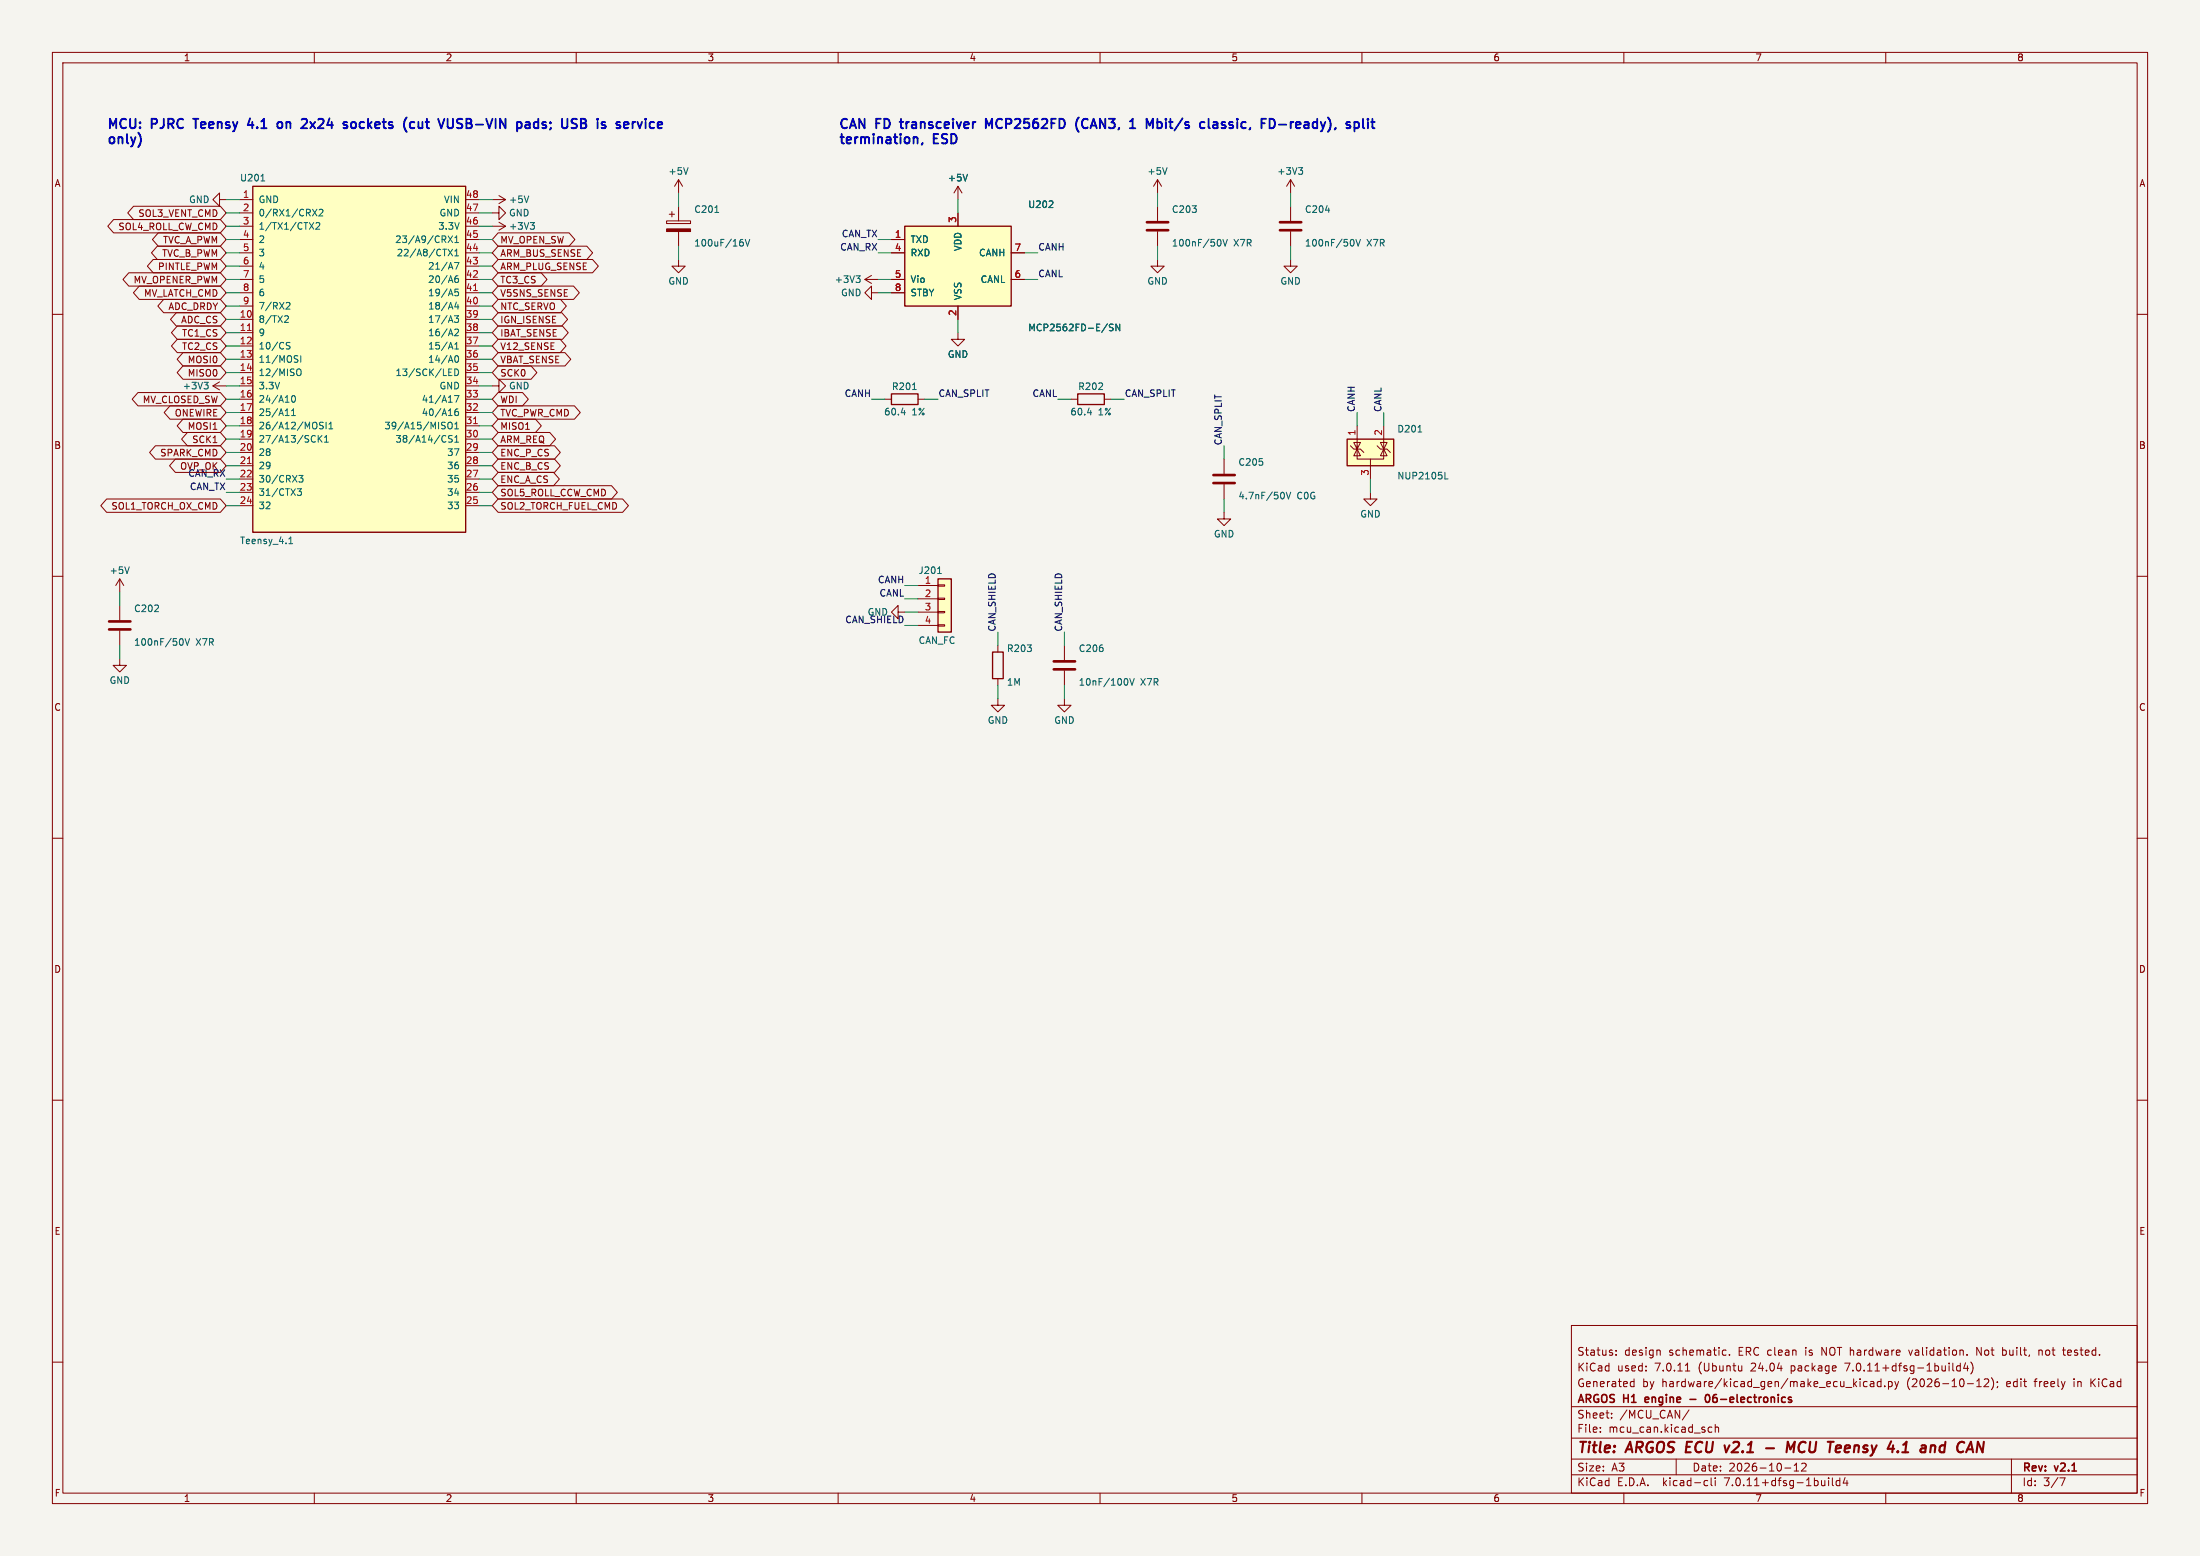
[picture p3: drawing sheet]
<svg xmlns="http://www.w3.org/2000/svg" width="420mm" height="297mm" viewBox="0 0 420 297" stroke-linecap="round" stroke-linejoin="round" font-family="sans-serif">
<path d="M0 0h420v297h-420z" fill="#f5f4ef" stroke="#f5f4ef" stroke-width=".19"/>
<g fill="none" stroke="#840000" stroke-width=".19">
<path d="M10 10h400v277h-400zM12 12h396v273h-396zM60 10v2M110 10v2M160 10v2M210 10v2M260 10v2M310 10v2M360 10v2M25.5 39.4h16.6l1.1 1.2-1.1 1.3h-16.6l-1.1-1.3zM41.9 38.1v-1.3l-1.3 1.3 1.3 1.3v-1.3h1.3M45.7 38.1h2.6"/>
<path d="M88.9 38.1h2.5M94 38.1h2.5M95.2 37.3l1.3 .8-1.3 .8M128.8 35.6l.7-1.3 .8 1.3M129.5 34.3v2.5M129.5 39.4v2.8M182.1 36.8l.8-1.2 .7 1.2M182.9 35.6v2.5M220.2 35.6l.8-1.3 .7 1.3M221 34.3v2.5M221 39.4v2.8M245.6 35.6l.8-1.3 .7 1.3"/>
<path d="M246.4 34.3v2.5M246.4 39.4v2.8M10 60h2M21.7 41.9h20.4l1.1 1.3-1.1 1.3h-20.4l-1.1-1.3zM24.6 52.1h17.5l1.1 1.2-1.1 1.3h-17.5l-1.1-1.3zM26.6 54.6h15.5l1.1 1.3-1.1 1.3h-15.5l-1.1-1.3zM29.2 49.5h12.9l1.1 1.3-1.1 1.3h-12.9l-1.1-1.3zM30 47h12.1l1.1 1.3-1.1 1.2h-12.1l-1.1-1.2zM30.2 44.4h11.9l1.1 1.3-1.1 1.3h-11.9l-1.1-1.3zM31.2 57.1h10.9l1.1 1.3-1.1 1.3h-10.9l-1.1-1.3zM33.7 59.7h8.4l1.1 1.3-1.1 1.2h-8.4l-1.2-1.2zM45.7 53.3h2.6"/>
<path d="M45.7 40.6h2.6M45.7 43.2h2.6M45.7 45.7h2.6M45.7 58.4h2.6M45.7 55.9h2.6M45.7 50.8h2.6M45.7 48.3h2.6M88.9 53.3h2.5M88.9 40.6h2.5M88.9 43.2h2.5M88.9 45.7h2.5M88.9 58.4h2.5"/>
<path d="M88.9 55.9h2.5M88.9 50.8h2.5M88.9 48.3h2.5M94 40.6h1.2v-1.2l1.3 1.2-1.3 1.3v-1.3M94 43.2h2.5M95.1 54.6h14.4l1.1 1.3-1.1 1.3h-14.4l-1.1-1.3zM95.1 52.1h8.2l1.1 1.2-1.1 1.3h-8.2l-1.1-1.3zM95.1 49.5h18l1.1 1.3-1.1 1.3h-18l-1.1-1.3zM95.1 47h16.9l1.1 1.3-1.1 1.2h-16.9l-1.1-1.2zM95.1 44.4h13.5l1.2 1.3-1.2 1.3h-13.5l-1.1-1.3zM95.1 57.1h11.9l1.1 1.3-1.1 1.3h-11.9l-1.1-1.3zM95.1 59.7h12.2l1.1 1.3-1.1 1.2h-12.2l-1.1-1.2z"/>
<path d="M95.2 42.4l1.3 .8-1.3 .7M127.3 42.2h4.5v.5h-4.5zM127.8 40.9h1M128.3 40.4v1M129.5 49.5v1.3h1.3l-1.3 1.3-1.2-1.3h1.2M129.5 44.2v2.8M165.1 53.3h2.5M166.4 55.9v-1.3l-1.3 1.3 1.3 1.3v-1.3h1.2M166.4 52.6l-1.3 .7 1.3 .8M170.2 53.3h2.5M170.2 45.7h2.5M170.2 55.9h2.5"/>
<path d="M170.2 48.3h2.5M182.9 40.6v2.6M182.9 58.4v2.6M193 53.3h2.6M193 48.3h2.6M221 49.5v1.3h1.2l-1.2 1.3-1.3-1.3h1.3M221 44.2v2.8M246.4 49.5v1.3h1.2l-1.2 1.3-1.3-1.3h1.3M246.4 44.2v2.8M408 60h2M26.3 74.9h15.8l1.1 1.3-1.1 1.3h-15.8l-1.1-1.3zM32.4 77.5h9.7l1.1 1.2-1.1 1.3h-9.7l-1.1-1.3z"/>
<path d="M33.8 64.8h8.3l1.1 1.2-1.1 1.3h-8.3l-1.1-1.3zM33.8 62.2h8.3l1.1 1.3-1.1 1.3h-8.3l-1.1-1.3zM34.9 67.3h7.2l1.1 1.3-1.1 1.3h-7.2l-1.1-1.3zM34.9 69.8h7.2l1.1 1.3-1.1 1.3h-7.2l-1.1-1.3zM40.6 73.7h2.6M41.9 72.9l-1.3 .8 1.3 .7M45.7 73.7h2.6M45.7 61h2.6M45.7 63.5h2.6M45.7 66h2.6M45.7 68.6h2.6M45.7 71.1h2.6"/>
<path d="M45.7 76.2h2.6M45.7 78.7h2.6M88.9 73.7h2.5M88.9 61h2.5M88.9 63.5h2.5M88.9 66h2.5M88.9 68.6h2.5M88.9 71.1h2.5M88.9 76.2h2.5M88.9 78.7h2.5M94 73.7h1.2v-1.3l1.3 1.3-1.3 1.2v-1.2M95.1 77.5h14.6l1.1 1.2-1.1 1.3h-14.6l-1.1-1.3z"/>
<path d="M95.1 74.9h4.7l1.1 1.3-1.1 1.3h-4.7l-1.1-1.3zM95.1 67.3h12.8l1.1 1.3-1.1 1.3h-12.8l-1.1-1.3zM95.1 69.8h6.3l1.1 1.3-1.1 1.3h-6.3l-1.1-1.3zM95.1 62.2h12.3l1.1 1.3-1.1 1.3h-12.3l-1.1-1.3zM95.1 64.8h11.8l1.2 1.2-1.2 1.3h-11.8l-1.1-1.3zM168.9 76.2h1.3M175.3 76.2h1.2M182.9 63.5v1.3h1.2l-1.2 1.2-1.3-1.2h1.3M204.5 76.2h1.2M210.8 76.2h1.3M20.4 95.2h21.7l1.1 1.3-1.1 1.3h-21.7l-1.2-1.3zM29.7 85.1h12.4l1.1 1.3-1.1 1.2h-12.4l-1.1-1.2z"/>
<path d="M33.5 87.6h8.6l1.1 1.3-1.1 1.3h-8.6l-1.1-1.3zM34.9 80h7.2l1.1 1.3-1.1 1.3h-7.2l-1.1-1.3zM35.8 82.5h6.3l1.1 1.3-1.1 1.3h-6.3l-1.1-1.3zM45.7 81.3h2.6M45.7 83.8h2.6M45.7 86.4h2.6M45.7 88.9h2.6M45.7 91.4h2.6M45.7 94h2.6M45.7 96.5h2.6M88.9 81.3h2.5M88.9 83.8h2.5"/>
<path d="M88.9 86.4h2.5M88.9 88.9h2.5M88.9 91.4h2.5M88.9 94h2.5M88.9 96.5h2.5M95.1 80h7.1l1.1 1.3-1.1 1.3h-7.1l-1.1-1.3zM95.1 82.5h9.9l1.1 1.3-1.1 1.3h-9.9l-1.1-1.3zM95.1 85.1h10.8l1.1 1.3-1.1 1.2h-10.8l-1.1-1.2zM95.1 87.6h10.8l1.1 1.3-1.1 1.3h-10.8l-1.1-1.3zM95.1 90.2h10.6l1.1 1.2-1.1 1.3h-10.6l-1.1-1.3zM95.1 92.7h21.6l1.2 1.3-1.2 1.3h-21.6l-1.1-1.3zM95.1 95.2h23.8l1.1 1.3-1.1 1.3h-23.8l-1.1-1.3z"/>
<path d="M233.7 97.8v1.3h1.2l-1.2 1.2-1.3-1.2h1.3M233.7 87.6v2.8M233.7 92.5v2.8M257.8 85.1l.6 .6h1.3l.6 .7M259.1 85.7v1.9h5.1v-1.9M259.1 85.7l.6 1.3h-1.3zM259.1 85.1v.6l.6-1.2h-1.3l.7 1.2M259.1 81.3v4.4M261.6 94v1.3h1.3l-1.3 1.2-1.3-1.2h1.3M261.6 87.6v3.8M262.9 85.1l.6 .6h1.3l.6 .7M263.5 84.5h1.3l-.6 1.2z"/>
<path d="M264.2 85.7l.6 1.3h-1.3zM264.2 81.3v4.4M10 110h2M22.1 111.8l.8-1.3 .7 1.3M22.9 110.5v2.5M22.9 115.6v2.8M171.4 116.8v-1.2l-1.2 1.2 1.2 1.3v-1.3h1.3M175.3 111.8h3.8M175.3 114.3h3.8M175.3 116.8h3.8M175.3 119.4h3.8M179.1 119.3h1.2v.2h-1.2z"/>
<path d="M179.1 116.7h1.2v.3h-1.2zM179.1 114.2h1.2v.2h-1.2zM179.1 111.6h1.2v.3h-1.2zM408 110h2M22.9 125.7v1.3h1.2l-1.2 1.3-1.3-1.3h1.3M22.9 120.4v2.8M190.5 133.4v1.2h1.3l-1.3 1.3-1.3-1.3h1.3M190.5 123.2v1.3M190.5 129.5v1.3M203.2 133.4v1.2h1.3l-1.3 1.3-1.3-1.3h1.3M203.2 123.2v2.8M203.2 128v2.8"/>
<path d="M10 160h2M408 160h2M10 210h2M408 210h2M10 260h2M300 253h108v32h-108zM308.5 258.5v.2M308.5 257.8v.1M316.7 257.7l.2 .2v.8M329.1 257.7l.4 .1M329.5 258.6l-.4 .1M330.2 258.5v.2"/>
<path d="M364.4 257.7l.3 1M375.5 258.5v.2M376.2 260a1.73 1.73 0 0 1 0 2.3M377.4 258.7v-1.5l.8 1.5M382.3 258.6h.6M382.3 257.8h.6M382.3 257.2v1.5M389.2 257.8l.2-.1 .4 .1 .1 .9M389.2 257.7v1M393.7 257.7h.6M394 258.6l.3 .1M408 260h2"/>
<path d="M300 278.5h108M300 274.5h108M300 268.5h108M305.5 273.2v.2M305.5 272.5v.1M307.7 270.5v.2M307.7 269.8v.1M311.4 264.6h.5M311.4 263.8h.5M311.9 263.2v1.5M320 278.5v3M321.7 261.7h.9"/>
<path d="M322 260.4l.2-.2v1.5M322.4 269.1l-1.2 1.9M326.8 272.5l-.4-.1-.3 .3 .1 .6h.6M327.4 271.9v1.5M327.4 272.5l.3-.1 .3 .1 .1 .9M332.5 260.7v1M332.5 261.5l-.2 .2M342.5 279.7l.4-.4v1.5M343.9 279.4l.6-.1 .2 .1 .1 .3-.9 1.1h.9M355.8 264.5l.2 .2 .4-.1M356.4 263.8l-.4-.1-.2 .1M357.1 263.8h.6v.9"/>
<path d="M357.7 264l-.5 .1a.29 .29 0 0 0-.2 .3 .29 .29 0 0 0 .2 .3l.5-.1M359.1 263.8l-.4-.1-.3 .3 .1 .6h.6M359.1 263.2v1.5M359.8 264.5v.2M360.5 263.8l.4-.1 .3 .3-.1 .6h-.6M360.5 263.7v1.5M361.7 263.7l.4 1M362.1 264.7l-.4 .5M362.4 263.7l-.3 1M372.8 260.2v1.3l.2 .2M374.2 260.8l-.4-.1-.3 .3 .2 .6h.5M374.2 260.2v1.5"/>
<path d="M375.2 260.1l-.3 1.1h.9M375.6 260.7v1M377.4 264.7h.8M377.4 263.6l.4-.4v1.5M378.8 263.3l.6-.1 .2 .1 .1 .3-1 1.1h1M380.2 263a1.72 1.72 0 0 1 0 2.3M381.3 263.8v.1M381.4 264.6l-.2 .3M384 278.5v6.5M399.2 263.2v1.5M400 263.2l-.8 .8M60 285v2"/>
<path d="M110 285v2M160 285v2M210 285v2M260 285v2M300 281.5h108M310 285v2M325.6 282.6l.4 .1M326 283.5l-.4 .1M326.7 282.1v1.3l.2 .2M327.4 282.1v.1M327.4 282.6v1M340.7 280.2h1.2"/>
<path d="M342.5 280.8h.9M349.1 282.1v.1M349.1 282.6v1M349.8 282.1v1.3l.2 .2M351.2 282.7l-.4-.1-.3 .3 .2 .6h.5M351.2 282.1v1.5M352.2 282l-.3 1.1h.9M352.6 282.6v1M360 285v2M393.2 282.1h1l-.6 1.5"/>
</g>
<path d="M330.2 275.9l-.7 1.3M337.1 276.4h1.6M341.1 277.2l.2-2 .5 1.4 .8-1.4-.2 2M343.6 275.5a1.27 1.27 0 0 0 0 1.6M352.5 275.9l-.3 .3-.1 .7 .3 .3h.4M353.2 276.3l-1 .2M363.1 277.2h1.2M363.7 275.5l.3-.3-.3 2M371.3 276a.66 .66 0 0 0-1 .3l-.1 .5 .2 .3h.8M371.4 275.2l-.3 2M378.7 275.2l-.2 2" fill="none" stroke="#840000" stroke-width=".4"/>
<path d="M314.1 266.8v.8M314.8 267l-.8 .2M322.6 267.1h1.2M325.8 266.3l.1-.1a.8 .8 0 0 1 .5 .7 .8 .8 0 0 1-.5 .8 1 1 0 0 1-.1-1.4z" fill="none" stroke="#840000" stroke-width=".3"/>
<g fill="none" stroke="#006464" stroke-width=".19">
<path d="M49.8 34.5h.7M59.7 39.9l.8 1.3M60.5 39.9l-.8 1.3M100.9 37.4l-.4 1.3M131.4 32l-.5 1.3M184.7 33.3l-.4 1.2M200.2 39.6h.8M200.9 38.5v.4M222.8 32l-.4 1.3M247.9 32h.8l-.4 .5M248.4 32.5l.3 .2v.3l-.3 .3M54.7 57.8l.4-.1 .3 .4-.8 .9h.8"/>
<path d="M59.1 42.5l.8 1.3M59.9 42.5l-.8 1.3M60.3 42.6l.5-.1 .2 .4-.7 .9h.7M60.9 40.1l.5-.2 .3 .4-.8 .9h.8M85.5 47.6l.9 1.2M85.5 45l.9 1.3M86.4 47.6l-.9 1.2M86.4 45l-.9 1.3M86.8 50.1h.8l-.5 1.3M86.8 45.4l.4-.4v1.3M86.8 47.9l.4-.3v1.2M86.8 48.8h.7"/>
<path d="M86.8 46.3h.7M87.1 57.7l-.3 .9h.8M87.4 52.6l-.3 .1a.86 .86 0 0 0 0 1.2l.4-.1v-.4l-.2-.3-.4 .1-.1 .2M87.4 58.2v.8M87.5 55.2h-.6l-.1 .6 .2-.1h.4l.1 .2v.4l-.2 .2-.5-.2M101.2 42.5h.8l-.4 .5M101.8 43l.2 .2v.3l-.2 .3M136.5 40.5h.7M141.6 45.7h.2M141.7 46.2l.2 .2v.3l-.2 .3M142.3 45.7l.4 1.3 .4-1.3M163.4 52.6h.8l-.4 .5"/>
<path d="M164 53.1l.2 .3v.3l-.2 .2M232.8 45.7a.79 .79 0 0 1 0 1.3M233.5 45.7l.4 1.3 .4-1.3M253.1 40.1h.7M258.2 45.7a.79 .79 0 0 1 0 1.3M258.9 45.7l.4 1.3 .4-1.3M39 73h.7l-.4 .5M39.5 73.5l.2 .2v.3l-.2 .2M54.5 79.3h.7M54.5 60.3h.4l.2 .3-.8 .9h.8M54.7 65.8l.5 .3 .2 .3-.3 .2h-.5M55.4 65.4l-.5-.1-.2 .2"/>
<path d="M55.7 79.3h.7M55.7 78.4l.3-.4v1.3M55.8 75.6l.2-.1a.68 .68 0 0 1 .4 .6 .68 .68 0 0 1-.4 .7l-.3-.5zM56.6 68.6l.3 .2-.3 .4M56.7 67.9l.2 .1M56.7 70.6l.2-.2a.43 .43 0 0 1 .6 .5v.4a.43 .43 0 0 1-.3 .4 .43 .43 0 0 1-.5-.2M57.4 67.9v1.3M85.7 70.4h.6M85.7 71.7h.6M85.7 71h.4M86.8 60.3h.7l-.4 .5 .4 .1v.5l-.2 .1-.5-.1M86.8 75.5h.8l-.5 1.3"/>
<path d="M86.8 66.6h.7M86.8 70.4a.64 .64 0 0 1 .7 .7 .64 .64 0 0 1-.7 .6zM86.8 65.7l.4-.4v1.3M86.8 62.9l.5-.1 .2 .4-.7 .9h.7M86.9 68l.2-.1a.68 .68 0 0 1 .5 .6 .68 .68 0 0 1-.5 .7l-.3-.5zM87.4 78l-.3 .1a.86 .86 0 0 0 0 1.2l.4-.1v-.4l-.2-.3-.4 .1-.1 .2M172.1 78.8h.7M174.2 74.4h.7M207.6 78.8h.8M212.5 61.9h-.5l-.2 .2 .1 .3 .5 .3v.3l-.1 .1h-.5M213.8 61.9v1.2l-.8-1.2v1.2M56.8 93.3h.7l-.4 .5 .4 .1v.5l-.2 .2-.5-.2"/>
<path d="M57.1 90.7h.7l-.4 .5 .4 .2v.5l-.2 .1-.5-.1M60.7 83.1v1.3M60.9 83.7l.6 .7M61.1 81.1l.5 .2 .1 .3-.2 .3-.5-.1M61.1 80.7h.6M61.5 83.1l-.8 .8M62 84.4h.7M62 83.5l.3-.4v1.3M62.3 80.6v1.3M62.8 81.9h.7M62.8 81l.4-.4v1.3M85.7 80.7l.1-.1a.43 .43 0 0 1 .5 .4v.4a.42 .42 0 0 1-.4 .5 .42 .42 0 0 1-.4-.5z"/>
<path d="M86.3 83.2l-.5-.1-.1 .2v.3l.5 .3 .1 .3-.2 .2-.5-.1M86.8 81.9h.7M86.8 84.4h.7M86.8 81l.4-.4v1.3M86.8 83.5l.4-.4v1.3M245 94l.2 .4-.2 .8M245.6 94l.4 1.2 .4-1.2M270.7 82.5h.7M275.8 91.4h.6M24.7 108.2l-.4 1.3M55.1 103.8h.8M55.1 102.9l.4-.4v1.3"/>
<path d="M179 109.5h.7M34.7 121.9a.79 .79 0 0 1 0 1.3M35.3 121.9l.5 1.3 .4-1.3M215 129.5a.79 .79 0 0 1 0 1.3M215.7 129.5l.4 1.3 .4-1.3"/>
</g>
<path d="M48.3 35.6h40.6v66h-40.6zM172.7 43.2h20.3v15.2h-20.3zM170.2 75.2h5.1v2h-5.1zM205.7 75.2h5.1v2h-5.1zM257.2 83.8h8.9v5.1h-8.9zM179.1 110.5h2.5v10.2h-2.5zM189.5 124.5h2v5h-2z" fill="none" stroke="#840000" stroke-width=".25"/>
<path d="M218.9 43.9h4.1M218.9 42.4h4.1M244.3 43.9h4.1M244.3 42.4h4.1M231.6 92.2h4.1M231.6 90.7h4.1M20.8 118.6h4.1M20.8 120.1h4.1M201.2 127.8h4M201.2 126.2h4" fill="none" stroke="#840000" stroke-width=".51"/>
<g fill="#ffffc2" stroke="#ffffc2" stroke-width=".19">
<path d="M48.3 35.6h40.6v66h-40.6z"/>
<path d="M257.2 83.8h8.9v5.1h-8.9z"/>
<path d="M172.7 43.2h20.3v15.2h-20.3z"/>
<path d="M179.1 110.5h2.5v10.2h-2.5z"/>
</g>
<path d="M90.4 55.5h.7M47.2 63.1h.8M47.2 88.5h.8M90.4 80.9h.7" fill="none" stroke="#a90000" stroke-width=".19"/>
<path d="M127.3 43.7h4.5v.5h-4.5z" fill="#840000" stroke="#840000" stroke-width=".19"/>
<g fill="none" stroke="#0000c2" stroke-width=".36">
<path d="M21 24.5v-1.8l.6 1.3 .6-1.3v1.8M24.1 22.8h-.1a.65 .65 0 0 0-.9 .1M24.2 25.6v1.5M24.8 22.7v1.4M25.9 22.7v1.4M29.9 22.8l-.3-.1h-.6v1.8M31.3 22.7v1.3M33.1 22.8l-.3-.1h-.7v1.8M35 22.8h-.1a.65 .65 0 0 0-.9 .1M36.8 22.7h1.1M37.4 22.7v1.8M47.7 22.6l-.4 1.3h1.1"/>
<path d="M50.2 22.9l.2-.2v1.8M53.1 23.4a.49 .49 0 0 1 .8 .2l-.1 .7a.49 .49 0 0 1-.5 .2 .49 .49 0 0 1-.3-.4v-.5zM57.6 22.8l.2-.1 .6 .1a.49 .49 0 0 1 .1 .6M59.2 23.3l1 1.2M60.2 23.3l-1 1.2M60.8 22.8l.2-.1h.4l.3 .1M62.9 22.6l-.4 1.3M67.2 23.4a.49 .49 0 0 1 .8 .2l-.1 .7a.49 .49 0 0 1-.5 .2 .49 .49 0 0 1-.4-.4v-.5zM70.3 22.7v1.8M73.3 22.7v1.5M77.6 22.4l-.3 .5M79.9 23.3l.1 1.1a.49 .49 0 0 0 .6-.1"/>
<path d="M80.6 23.3v1.2M81.5 22.7v1.5M83.6 22.7l.6 1.8 .6-1.8M85.4 22.7v1.4M86.5 22.7v1.4M88.2 24.3l-.3 .2-.7-.1M88.3 22.8l-.7-.1-.4 .3 .2 .4 .8 .4M89.9 22.8l-.3-.1h-.6v1.8M92.8 22.7l.6 1.8 .6-1.8M94.6 22.7v1.8M96.5 22.7v1.8l-1-1.8v1.8M102.8 23.4l-.6-.1-.3 .3v.5l.2 .3h.7"/>
<path d="M102.8 22.7v1.8M103.5 24.4l.5 .1M104 23.3h-.2l-.3 .2 .1 .3 .4 .1M107.3 22.7v1.4M108.3 22.7v1.4M110.1 22.8l-.7-.1-.2 .1M111.8 22.8l-.3-.1h-.6v1.8M111.8 23.7v.6M114.1 22.7v.1M119.7 23.3l.2 .1 .1 .3-.9 .2M119.9 24.4l-.2 .1M123.2 22.7v.1"/>
<path d="M124.2 23.4h.7M124.2 24.4h.7M160.7 25.6v1.5M161.7 22.8h-.1a.65 .65 0 0 0-.8 .1M162.2 24.5l.6-1.8 .6 1.8M165.1 22.7v1.8l-1.1-1.8v1.8M168.1 22.7h-.8v1.8M169.7 22.9l-.4-.2h-.5v1.8M170.9 25.6v1.5M171.7 23.3h.7M171.9 25.6v.1M172 22.7v1.5"/>
<path d="M175.1 26.3l.1 1.1M176.1 27.3l-.2 .3M178.3 25.6v1.8M181.6 25.6v1.8M181.9 22.7v.1M188.2 24.5v-1.8l.6 1.3 .6-1.3v1.8M191.3 22.8h-.1a.65 .65 0 0 0-.9 .1M193 22.8l-.3-.1h-.6v1.8M193.8 22.8l.2-.1h.5l.2 .1M196.4 22.7h-.8l-.1 .8M198.1 22.7l-.6 .1M198.9 22.8l.3-.1h.4l.3 .1"/>
<path d="M201.6 22.7h-.9v1.8M203.1 22.9l-.4-.2h-.4v1.8M205.9 22.4a2.06 2.06 0 0 0 0 2.8M207.7 22.8a.72 .72 0 0 0-.9 0 .72 .72 0 0 0-.3 .9l.4 .7M208.2 24.5l.6-1.8 .6 1.8M211 22.7v1.8l-1-1.8v1.8M211.7 22.7h1.1l-.6 .7M215.7 24.5h1M216.1 22.9l.1-.2v1.8M218.9 24.5v-1.8l.6 1.3 .6-1.3v1.8M220.9 23.4l.6-.1 .3 .3v.5l-.2 .3h-.7M220.9 22.7v1.8"/>
<path d="M222.6 22.7v.1M223.4 22.7v1.5M225.7 22.6l-1.5 2.3M230.7 22.7v1.5l.3 .3M231.7 23.4h.6l.1 1.1M232.4 23.7l-.6 .1a.35 .35 0 0 0-.2 .3 .35 .35 0 0 0 .2 .4l.6-.1M236.2 22.7v.1M241.7 22.7h-.9v1.8M243.2 22.9l-.4-.2h-.4v1.8M243.3 23.1v.9M244.2 23.8h1.3M251.5 22.7v1.8"/>
<path d="M253.5 22.4l.4 .5M258.7 23.3l.6 .1 .1 .2-.1 .7-.6 .2M260.2 22.7v1.5l.3 .3M261.1 22.7v.1M261.1 23.3v1.2M261.7 23.3h.7M262 22.7v1.5l.1 .2 .3 .1"/>
</g>
<g fill="none" stroke="#009600" stroke-width=".19">
<path d="M43.2 38.1h2.5M91.4 38.1h2.6M129.5 36.8v2.6M182.9 38.1v2.5M221 36.8v2.6M246.4 36.8v2.6M43.2 53.3h2.5M43.2 48.3h2.5M43.2 45.7h2.5M43.2 55.9h2.5M43.2 50.8h2.5M43.2 58.4h2.5"/>
<path d="M43.2 40.6h2.5M43.2 43.2h2.5M91.4 53.3h2.6M91.4 48.3h2.6M91.4 45.7h2.6M91.4 55.9h2.6M91.4 50.8h2.6M91.4 58.4h2.6M91.4 40.6h2.6M91.4 43.2h2.6M129.5 47v2.5M167.6 53.3h2.6"/>
<path d="M167.6 48.3h2.6M167.6 45.7h2.6M167.6 55.9h2.6M195.6 53.3h2.5M195.6 48.3h2.5M221 47v2.5M246.4 47v2.5M43.2 76.2h2.5M43.2 63.5h2.5M43.2 78.7h2.5M43.2 73.7h2.5M43.2 71.1h2.5"/>
<path d="M43.2 68.6h2.5M43.2 66h2.5M43.2 61h2.5M91.4 76.2h2.6M91.4 63.5h2.6M91.4 78.7h2.6M91.4 73.7h2.6M91.4 71.1h2.6M91.4 68.6h2.6M91.4 66h2.6M91.4 61h2.6M166.4 76.2h2.5"/>
<path d="M176.5 76.2h2.6M182.9 61v2.5M201.9 76.2h2.6M212.1 76.2h2.5M259.1 78.7v2.6M264.2 78.7v2.6M43.2 96.5h2.5M43.2 88.9h2.5M43.2 81.3h2.5M43.2 94h2.5M43.2 86.4h2.5M43.2 83.8h2.5"/>
<path d="M43.2 91.4h2.5M91.4 96.5h2.6M91.4 88.9h2.6M91.4 81.3h2.6M91.4 94h2.6M91.4 86.4h2.6M91.4 83.8h2.6M91.4 91.4h2.6M233.7 85.1v2.5M233.7 95.3v2.5M261.6 91.4v2.6M22.9 113v2.6"/>
<path d="M172.7 111.8h2.6M172.7 116.8h2.6M172.7 114.3h2.6M172.7 119.4h2.6M22.9 123.2v2.5M190.5 120.7v2.5M190.5 130.8v2.6M203.2 120.7v2.5M203.2 130.8v2.6"/>
</g>
<g font-size="2.8" fill="#840000">
<text x="301" y="277.9">Title:</text>
<text x="310.6" y="277.9">ARGOS ECU</text>
<text x="330.9" y="277.9">v2.1</text>
<text x="344.3" y="277.9">MCU</text>
<text x="353" y="277.9">Teensy</text>
<text x="365.3" y="277.9">4.1</text>
<text x="372.3" y="277.9">and</text>
</g>
<g font-size="2.5" fill="#0000c2">
<text x="20.3" y="25.5">MCU:</text>
<text x="20.3" y="28.4">only)</text>
<text x="29" y="25.5">PJRC</text>
<text x="37.9" y="25.5">Teensy</text>
<text x="48.9" y="25.5">4.1</text>
<text x="55.3" y="25.5">on</text>
<text x="60.6" y="25.5">2x24</text>
<text x="69.3" y="25.5">sockets</text>
<text x="81.5" y="25.5">(cut</text>
<text x="89" y="25.5">VUSB-VIN</text>
<text x="104.5" y="25.5">pads;</text>
<text x="113.8" y="25.5">USB</text>
<text x="121.3" y="25.5">is</text>
<text x="125.7" y="25.5">service</text>
<text x="160" y="25.5">CAN</text>
<text x="160" y="28.4">termination,</text>
<text x="167.3" y="25.5">FD</text>
<text x="172.8" y="25.5">transceiver</text>
<text x="178.3" y="28.4">ESD</text>
<text x="189.7" y="25.5">MCP2562FD</text>
<text x="207.6" y="25.5">(CAN3,</text>
<text x="222.5" y="25.5">Mbit/s</text>
<text x="233.5" y="25.5">classic,</text>
<text x="245.9" y="25.5">FD-ready),</text>
</g>
<g font-size="2.1" fill="#840000">
<text x="301" y="262">KiCad</text>
<text x="301" y="259">Status:</text>
<text x="308.7" y="262">used:</text>
<text x="310.1" y="259">design</text>
<text x="315.9" y="262">7.0.11</text>
<text x="318.7" y="259">schematic.</text>
<text x="324.4" y="262">(Ubuntu</text>
<text x="332" y="259">ERC clean</text>
<text x="334.5" y="262">24.04</text>
<text x="342.3" y="262">package</text>
<text x="345.1" y="259">is</text>
<text x="348.3" y="259">NOT hardware</text>
<text x="352.8" y="262">7.0.11+dfsg-1build4)</text>
<text x="365.3" y="259">validation.</text>
<text x="378.3" y="259">Not</text>
<text x="383.4" y="259">built,</text>
<text x="390.5" y="259">not</text>
<text x="395.4" y="259">tested.</text>
<text x="301" y="268.2">ARGOS H1</text>
<text x="301" y="265">Generated</text>
<text x="313.5" y="265">by</text>
<text x="314.8" y="268.2">engine</text>
<text x="317.3" y="265">hardware/kicad_gen/make_ecu_kicad.py</text>
<text x="327.5" y="268.2">06-electronics</text>
<text x="364.2" y="265">(2026-10-12);</text>
<text x="383.3" y="265">edit</text>
<text x="388.8" y="265">freely</text>
<text x="396.4" y="265">in</text>
<text x="399.8" y="265">KiCad</text>
<text x="301" y="273.7">File:</text>
<text x="301" y="271">Sheet:</text>
<text x="307.1" y="273.7">mcu_can.kicad_sch</text>
<text x="309.2" y="271">/MCU_CAN/</text>
<text x="301" y="281.1">Size:</text>
<text x="307.6" y="281.1">A3</text>
<text x="323" y="281.1">Date:</text>
<text x="330" y="281.1">2026-10-12</text>
<text x="386" y="281.3">Rev:</text>
<text x="392.4" y="281.3">v2.1</text>
<text x="301" y="283.9">KiCad</text>
<text x="308.7" y="283.9">E.D.A.</text>
<text x="317.6" y="283.9">kicad-cli</text>
<text x="329.5" y="283.9">7.0.11+dfsg-1build4</text>
<text x="386" y="283.9">Id:</text>
<text x="390.1" y="283.9">3/7</text>
</g>
<g font-size="1.8" fill="#840000">
<text x="35" y="11.9">1</text>
<text x="85" y="11.9">2</text>
<text x="135" y="11.9">3</text>
<text x="185" y="11.9">4</text>
<text x="235" y="11.9">5</text>
<text x="285" y="11.9">6</text>
<text x="335" y="11.9">7</text>
<text x="385" y="11.9">8</text>
<text x="10.3" y="35.9">A</text>
<text x="408.3" y="35.9">A</text>
<text x="26.3" y="41.6">SOL3_VENT_CMD</text>
<text x="22.5" y="44.1">SOL4_ROLL_CW_CMD</text>
<text x="31" y="46.7">TVC_A_PWM</text>
<text x="95.4" y="46.7">MV_OPEN_SW</text>
<text x="30.1" y="51.8">PINTLE_PWM</text>
<text x="30.8" y="49.2">TVC_B_PWM</text>
<text x="95.4" y="51.8">ARM_PLUG_SENSE</text>
<text x="95.4" y="49.2">ARM_BUS_SENSE</text>
<text x="25.4" y="54.3">MV_OPENER_PWM</text>
<text x="27.4" y="56.8">MV_LATCH_CMD</text>
<text x="32.1" y="59.4">ADC_DRDY</text>
<text x="95.4" y="56.8">V5SNS_SENSE</text>
<text x="95.4" y="54.3">TC3_CS</text>
<text x="95.4" y="59.4">NTC_SERVO</text>
<text x="34.5" y="61.9">ADC_CS</text>
<text x="34.7" y="64.5">TC1_CS</text>
<text x="95.4" y="64.5">IBAT_SENSE</text>
<text x="95.4" y="61.9">IGN_ISENSE</text>
<text x="34.7" y="67">TC2_CS</text>
<text x="35.7" y="69.5">MOSI0</text>
<text x="95.4" y="69.5">VBAT_SENSE</text>
<text x="95.4" y="67">V12_SENSE</text>
<text x="27.2" y="77.2">MV_CLOSED_SW</text>
<text x="35.7" y="72.1">MISO0</text>
<text x="95.4" y="77.2">WDI</text>
<text x="95.4" y="72.1">SCK0</text>
<text x="33.3" y="79.7">ONEWIRE</text>
<text x="35.7" y="82.2">MOSI1</text>
<text x="95.4" y="82.2">MISO1</text>
<text x="95.4" y="79.7">TVC_PWR_CMD</text>
<text x="10.3" y="85.9">B</text>
<text x="30.5" y="87.3">SPARK_CMD</text>
<text x="34.3" y="89.9">OVP_OK</text>
<text x="36.6" y="84.8">SCK1</text>
<text x="95.4" y="84.8">ARM_REQ</text>
<text x="95.4" y="87.3">ENC_P_CS</text>
<text x="95.4" y="89.9">ENC_B_CS</text>
<text x="408.2" y="85.9">B</text>
<text x="95.4" y="92.4">ENC_A_CS</text>
<text x="95.4" y="94.9">SOL5_ROLL_CCW_CMD</text>
<text x="21.2" y="97.5">SOL1_TORCH_OX_CMD</text>
<text x="95.4" y="97.5">SOL2_TORCH_FUEL_CMD</text>
<text x="10.3" y="135.9">C</text>
<text x="408.2" y="135.9">C</text>
<text x="10.3" y="185.9">D</text>
<text x="408.2" y="185.9">D</text>
<text x="10.3" y="235.9">E</text>
<text x="408.3" y="235.9">E</text>
<text x="10.3" y="285.9">F</text>
<text x="35" y="286.9">1</text>
<text x="85" y="286.9">2</text>
<text x="135" y="286.9">3</text>
<text x="185" y="286.9">4</text>
<text x="235" y="286.9">5</text>
<text x="285" y="286.9">6</text>
<text x="335" y="286.9">7</text>
<text x="385" y="286.9">8</text>
<text x="408.3" y="285.9">F</text>
</g>
<g font-size="1.8" fill="#006464">
<text x="45.7" y="34.8">U201</text>
<text x="127.5" y="33.6">+5V</text>
<text x="180.8" y="34.8">+5V</text>
<text x="218.9" y="33.6">+5V</text>
<text x="243.7" y="33.6">+3V3</text>
<text x="36" y="39">GND</text>
<text x="49.3" y="39">GND</text>
<text x="49.3" y="41.5">0/RX1/CRX2</text>
<text x="83.8" y="41.5">GND</text>
<text x="84.7" y="39">VIN</text>
<text x="97.1" y="41.5">GND</text>
<text x="97.1" y="39">+5V</text>
<text x="132.4" y="40.8">C201</text>
<text x="196.2" y="39.9">U202</text>
<text x="223.6" y="40.8">C203</text>
<text x="249" y="40.8">C204</text>
<text x="49.3" y="44">1/TX1/CTX2</text>
<text x="49.3" y="46.6">2</text>
<text x="75.3" y="46.6">23/A9/CRX1</text>
<text x="83.6" y="44">3.3V</text>
<text x="97.1" y="44">+3V3</text>
<text x="132.4" y="47.3">100uF/16V</text>
<text x="173.7" y="46.6">TXD</text>
<text x="223.6" y="47.3">100nF/50V</text>
<text x="235.5" y="47.3">X7R</text>
<text x="249" y="47.3">100nF/50V</text>
<text x="260.9" y="47.3">X7R</text>
<text x="49.3" y="49.1">3</text>
<text x="49.3" y="51.7">4</text>
<text x="75.6" y="49.1">22/A8/CTX1</text>
<text x="81.6" y="51.7">21/A7</text>
<text x="173.7" y="49.1">RXD</text>
<text x="183.7" y="48" transform="rotate(-90 183.7 48)">VDD</text>
<text x="186.8" y="49.1">CANH</text>
<text x="49.3" y="54.2">5</text>
<text x="49.3" y="56.7">6</text>
<text x="49.3" y="59.3">7/RX2</text>
<text x="81.6" y="59.3">18/A4</text>
<text x="81.6" y="56.7">19/A5</text>
<text x="81.6" y="54.2">20/A6</text>
<text x="127.5" y="54.5">GND</text>
<text x="159.3" y="54.2">+3V3</text>
<text x="160.5" y="56.7">GND</text>
<text x="173.7" y="54.2">Vio</text>
<text x="173.7" y="56.7">STBY</text>
<text x="183.7" y="57.4" transform="rotate(-90 183.7 57.4)">VSS</text>
<text x="187.1" y="54.2">CANL</text>
<text x="218.9" y="54.5">GND</text>
<text x="244.3" y="54.5">GND</text>
<text x="49.3" y="61.8">8/TX2</text>
<text x="49.3" y="64.4">9</text>
<text x="81.6" y="64.4">16/A2</text>
<text x="81.6" y="61.8">17/A3</text>
<text x="196.2" y="63.4">MCP2562FD-E/SN</text>
<text x="49.3" y="66.9">10/CS</text>
<text x="49.3" y="69.4">11/MOSI</text>
<text x="49.3" y="72">12/MISO</text>
<text x="75.4" y="72">13/SCK/LED</text>
<text x="81.6" y="69.4">14/A0</text>
<text x="81.6" y="66.9">15/A1</text>
<text x="180.8" y="68.5">GND</text>
<text x="34.8" y="74.5">+3V3</text>
<text x="49.3" y="74.5">3.3V</text>
<text x="49.3" y="77.1">24/A10</text>
<text x="80.4" y="77.1">41/A17</text>
<text x="83.8" y="74.5">GND</text>
<text x="97.1" y="74.5">GND</text>
<text x="170.2" y="74.6">R201</text>
<text x="205.7" y="74.6">R202</text>
<text x="49.3" y="79.6">25/A11</text>
<text x="49.3" y="82.1">26/A12/MOSI1</text>
<text x="73.3" y="82.1">39/A15/MISO1</text>
<text x="80.4" y="79.6">40/A16</text>
<text x="168.7" y="79.5">60.4</text>
<text x="174.1" y="79.5">1%</text>
<text x="204.2" y="79.5">60.4</text>
<text x="209.7" y="79.5">1%</text>
<text x="266.7" y="82.7">D201</text>
<text x="49.3" y="84.7">27/A13/SCK1</text>
<text x="49.3" y="87.2">28</text>
<text x="49.3" y="89.8">29</text>
<text x="75.4" y="84.7">38/A14/CS1</text>
<text x="85.3" y="89.8">36</text>
<text x="85.3" y="87.2">37</text>
<text x="236.3" y="89.1">C205</text>
<text x="49.3" y="92.3">30/CRX3</text>
<text x="49.3" y="94.8">31/CTX3</text>
<text x="85.3" y="94.8">34</text>
<text x="85.3" y="92.3">35</text>
<text x="236.3" y="95.5">4.7nF/50V</text>
<text x="247.6" y="95.5">C0G</text>
<text x="266.7" y="91.7">NUP2105L</text>
<text x="49.3" y="97.4">32</text>
<text x="85.3" y="97.4">33</text>
<text x="259.6" y="99">GND</text>
<text x="45.7" y="104.1">Teensy_4.1</text>
<text x="231.6" y="102.8">GND</text>
<text x="20.8" y="109.8">+5V</text>
<text x="175.3" y="109.8">J201</text>
<text x="25.5" y="117">C202</text>
<text x="25.5" y="123.5">100nF/50V</text>
<text x="37.4" y="123.5">X7R</text>
<text x="175.3" y="123.1">CAN_FC</text>
<text x="192.1" y="124.7">R203</text>
<text x="205.8" y="124.7">C206</text>
<text x="20.8" y="130.7">GND</text>
<text x="192.1" y="131.1">1M</text>
<text x="205.8" y="131.1">10nF/100V</text>
<text x="217.7" y="131.1">X7R</text>
<text x="188.5" y="138.4">GND</text>
<text x="201.2" y="138.4">GND</text>
</g>
<g font-size="1.8" fill="#a90000">
<text x="46.3" y="37.8">1</text>
<text x="46.3" y="40.4">2</text>
<text x="88.9" y="40.4">47</text>
<text x="88.9" y="37.8">48</text>
<text x="46.3" y="42.9">3</text>
<text x="46.3" y="45.5">4</text>
<text x="88.9" y="45.5">45</text>
<text x="88.9" y="42.9">46</text>
<text x="170.7" y="45.5">1</text>
<text x="182.6" y="42.6" transform="rotate(-90 182.6 42.6)">3</text>
<text x="46.3" y="48">5</text>
<text x="46.3" y="50.5">6</text>
<text x="46.3" y="53.1">7</text>
<text x="88.9" y="53.1">42</text>
<text x="88.9" y="50.5">43</text>
<text x="88.9" y="48">44</text>
<text x="170.7" y="48">4</text>
<text x="170.7" y="53.1">5</text>
<text x="193.6" y="53.1">6</text>
<text x="193.6" y="48">7</text>
<text x="46.3" y="55.6">8</text>
<text x="46.3" y="58.2">9</text>
<text x="88.9" y="58.2">40</text>
<text x="88.9" y="55.6">41</text>
<text x="170.7" y="55.6">8</text>
<text x="45.7" y="60.7">10</text>
<text x="45.7" y="63.2">11</text>
<text x="45.7" y="65.8">12</text>
<text x="88.9" y="65.8">37</text>
<text x="88.9" y="63.2">38</text>
<text x="88.9" y="60.7">39</text>
<text x="182.6" y="60.4" transform="rotate(-90 182.6 60.4)">2</text>
<text x="45.7" y="68.3">13</text>
<text x="45.7" y="70.9">14</text>
<text x="88.9" y="70.9">35</text>
<text x="88.9" y="68.3">36</text>
<text x="45.7" y="73.4">15</text>
<text x="45.7" y="75.9">16</text>
<text x="88.9" y="75.9">33</text>
<text x="88.9" y="73.4">34</text>
<text x="45.7" y="78.5">17</text>
<text x="45.7" y="81">18</text>
<text x="45.7" y="83.6">19</text>
<text x="88.9" y="83.6">30</text>
<text x="88.9" y="81">31</text>
<text x="88.9" y="78.5">32</text>
<text x="258.8" y="83.3" transform="rotate(-90 258.8 83.3)">1</text>
<text x="263.9" y="83.3" transform="rotate(-90 263.9 83.3)">2</text>
<text x="45.7" y="86.1">20</text>
<text x="45.7" y="88.6">21</text>
<text x="88.9" y="88.6">28</text>
<text x="88.9" y="86.1">29</text>
<text x="45.7" y="91.2">22</text>
<text x="45.7" y="93.7">23</text>
<text x="88.9" y="93.7">26</text>
<text x="88.9" y="91.2">27</text>
<text x="261.4" y="90.9" transform="rotate(-90 261.4 90.9)">3</text>
<text x="45.7" y="96.3">24</text>
<text x="88.9" y="96.3">25</text>
<text x="176.5" y="111.5">1</text>
<text x="176.5" y="114">2</text>
<text x="176.5" y="116.6">3</text>
<text x="176.5" y="119.1">4</text>
</g>
<g font-size="1.8" fill="#0f0f0f">
<text x="160.3" y="47.9">CAN_RX</text>
<text x="160.6" y="45.4">CAN_TX</text>
<text x="198.1" y="47.9">CANH</text>
<text x="198.1" y="53">CANL</text>
<text x="161.1" y="75.9">CANH</text>
<text x="179.1" y="75.9">CAN_SPLIT</text>
<text x="197" y="75.9">CANL</text>
<text x="214.6" y="75.9">CAN_SPLIT</text>
<text x="258.7" y="78.7" transform="rotate(-90 258.7 78.7)">CANH</text>
<text x="263.8" y="78.7" transform="rotate(-90 263.8 78.7)">CANL</text>
<text x="233.3" y="85.1" transform="rotate(-90 233.3 85.1)">CAN_SPLIT</text>
<text x="35.8" y="91.1">CAN_RX</text>
<text x="36.1" y="93.6">CAN_TX</text>
<text x="167.5" y="111.4">CANH</text>
<text x="167.8" y="114">CANL</text>
<text x="161.3" y="119">CAN_SHIELD</text>
<text x="165.5" y="117.7">GND</text>
<text x="190.2" y="120.7" transform="rotate(-90 190.2 120.7)">CAN_SHIELD</text>
<text x="202.9" y="120.7" transform="rotate(-90 202.9 120.7)">CAN_SHIELD</text>
</g>
</svg>
